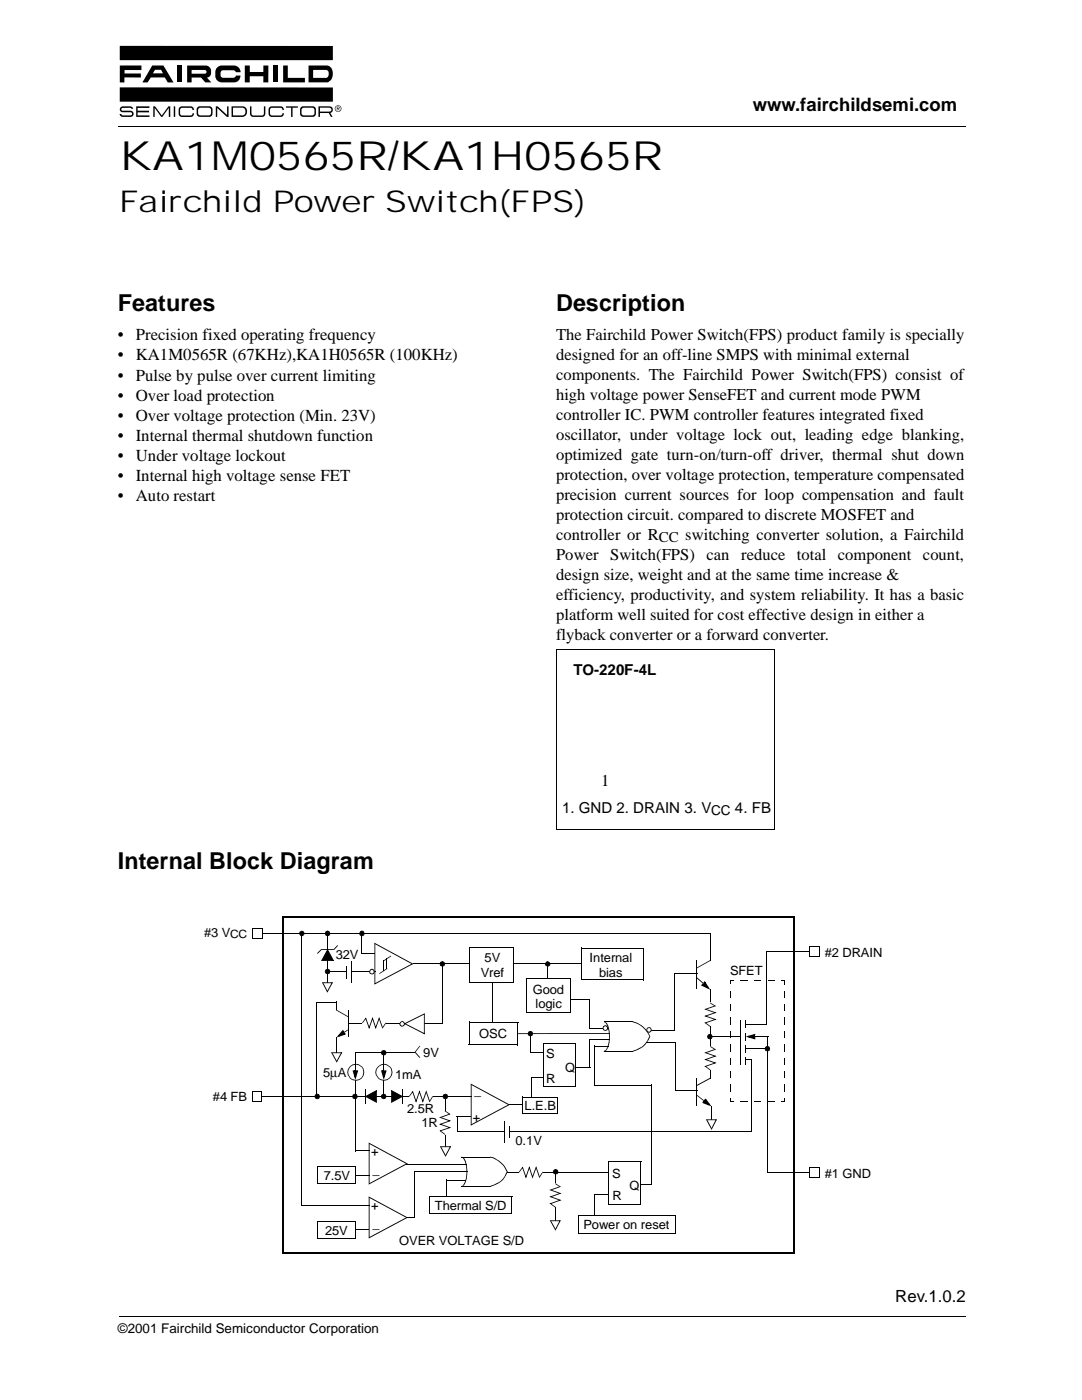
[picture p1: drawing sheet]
<svg xmlns="http://www.w3.org/2000/svg" width="216mm" height="279mm" viewBox="0 0 216 279" stroke-linecap="round" stroke-linejoin="round" font-family="sans-serif">
<path d="M23.7 262.7l.1 .1z" fill="#000"/>
<path d="M23.8 262.8h169" fill="none" stroke="#000" stroke-width=".2"/>
<path d="M196.1 51.3h8.4v168.9h-8.4z" fill="#fff"/>
<path d="M23.7 25.1v.1z" fill="#000"/>
<path d="M23.7 25.1h169" fill="none" stroke="#000" stroke-width=".2"/>
<g fill="#fff">
<path d="M153.2 257.6h39.5v3.6h-39.5z"/>
<path d="M23.7 9h44.5v14.5h-44.5z"/>
</g>
<g fill="#000">
<path d="M23.9 13.1h4.3v.9h-3.3v.7h3.2v.8l-3.3-.1v1.1h-.9zM35.3 13.1h1v3.3h-1zM43.2 13.6l.7-.5h.4h2.4a1.34 1.34 0 0 1 1.3 1.3h-.9l-.6-.4-2.2 .1a.84 .84 0 0 0 .2 1.4h2h.3l.3-.4h.9a1.29 1.29 0 0 1-1.3 1.3h-2.4a1.52 1.52 0 0 1-1.3-2zM48.9 13.1h.9v1.3h2.7v-1.3h1v3.3h-1v-1.2h-2.7v1.2h-1zM54.6 13.1h.9v3.3h-.9zM56.5 13.1h.9v2.4h3.4v.9h-4.3zM23.9 9.2h42.5v2.8h-42.5zM23.9 17.4l42.5 .1v2.8h-42.5zM24.1 21.4l.4-.2 1.8 .1 .3 .4-.8-.2h-1.3l-.3 .1v.2l.1 .3h.2h1.5a.62 .62 0 0 1 .7 .6 .62 .62 0 0 1-.7 .6h-1.5a.63 .63 0 0 1-.6-.5h.3l.3 .2h1.6a.32 .32 0 0 0 .3-.3 .32 .32 0 0 0-.3-.3h-1.6a.57 .57 0 0 1-.6-.3 .57 .57 0 0 1 .2-.7zM27.2 21.2h2.6v.3h-2.3v.6h2.2v.3h-2.2v.6h2.3v.3h-2.6zM30.6 21.2h.3l1.4 1.9 1.3-1.9h.4v2.1h-.3v-1.8l-1.3 1.8h-.2l-1.3-1.8v1.8h-.3zM35.8 21.4l.5-.2h1.8a.65 .65 0 0 1 .6 .8h-.3v-.3l-.4-.2h-1.7l-.3 .2-.1 1 .2 .3 .2 .1h1.7l.4-.2v-.3h.3a.65 .65 0 0 1-.6 .7h-1.8a.64 .64 0 0 1-.7-.6v-.8z"/>
<path d="M43.1 21.2h.3l1.9 1.8v-1.8h.3v2.1h-.3l-2-1.8v1.8h-.2zM49.9 21.2h.3v1.5l.2 .3h2.1l.2-.4v-1.4h.3v1.4a.65 .65 0 0 1-.7 .7h-1.8a.64 .64 0 0 1-.6-.6zM53.8 21.4l.4-.2h1.8a.65 .65 0 0 1 .6 .8h-.2l-.1-.3-.3-.2h-1.7l-.4 .2v1l.2 .3 .2 .1h1.7l.3-.2 .1-.3h.3a.65 .65 0 0 1-.7 .7h-1.8a.64 .64 0 0 1-.6-.6v-.8zM57.1 21.2h2.3v.3h-1v1.8h-.3v-1.8h-1z"/>
<path d="M30.4 13.1l-2 3.4h1.1l.6-1h2.8l.6 1h1.1l-2-3.4zM30.9 13.9h1.2l.4 .7h-2z"/>
<path d="M37.3 13.1v3.3h.9v-.9h1.9l.9 .9h1.2l-.9-.9a1.25 1.25 0 0 0 .9-1.3 1.25 1.25 0 0 0-1.1-1.1zM38.2 14h2.6a.37 .37 0 0 1 .4 .3 .37 .37 0 0 1-.4 .4h-2.6z"/>
<path d="M61.6 13.1v3.3h3.8a1.87 1.87 0 0 0 .1-3.3zM62.5 14h2.6a.86 .86 0 0 1 .5 .8 .86 .86 0 0 1-.5 .7h-2.6z"/>
<path d="M39.4 21.4a1.69 1.69 0 0 0 0 1.7l.5 .2h1.9a.64 .64 0 0 0 .6-.6v-.8a.64 .64 0 0 0-.6-.7h-1.9zM39.6 21.7l.4-.2 1.9 .1a1.14 1.14 0 0 1 .2 1.2l-.4 .2h-2a1.14 1.14 0 0 1-.1-1.3z"/>
<path d="M46.2 21.2v2.1h2.2a1.07 1.07 0 0 0 .9-1.2 1.07 1.07 0 0 0-1.2-.9zM46.5 21.5h1.9a.81 .81 0 0 1 .6 .8 .81 .81 0 0 1-.6 .7h-1.9z"/>
<path d="M60.1 21.4a1.69 1.69 0 0 0 0 1.7l.4 .2h1.9a.64 .64 0 0 0 .6-.6v-.8a.64 .64 0 0 0-.6-.7h-1.9zM60.2 21.7l.4-.2 1.9 .1a1.14 1.14 0 0 1 .2 1.2l-.4 .2h-1.9a1.14 1.14 0 0 1-.2-1.3z"/>
<path d="M63.5 21.2v2.1h.3v-.7h1.8l.4 .7h.4l-.4-.8a.69 .69 0 0 0 .4-.6 .69 .69 0 0 0-.4-.6zM63.8 21.5h2l.3 .4-.1 .3-.3 .1h-1.9z"/>
<path d="M66.9 21.7a.56 .56 0 0 1 1.1 0 .56 .56 0 0 1-1.1 0zM66.8 21.7a.67 .67 0 0 0 1.3 0 .67 .67 0 0 0-1.3 0zM67.2 21.3v.8h.1v-.4l.5 .4-.2-.4h.1v-.3zM67.3 21.4h.3v.2h-.3z"/>
</g>
<path d="M34.8 21.2v2.1" fill="none" stroke="#000" stroke-width=".29"/>
<path d="M121.2 139h22.9v15.9h-22.9z" fill="#fff"/>
<path d="M111 129.5v36.1M111 129.6h43.7M154.6 129.6v36.1M111 165.6h43.6" fill="none" stroke="#000" stroke-width=".2"/>
<path d="M23.5 170.4h168.9v84.4h-168.9z" fill="#fff"/>
<path d="M66.2 210.1h2l-1 1.8z" fill="#fff"/>
<path d="M66.2 210h2.1l-1.1 2.1-.1-.3 1-1.7h.1l-2 .1zM66 210l.3 .1 1 1.7-.2 .1z" fill="#000"/>
<path d="M92.1 230.9l.2 .1a5.2 5.2 0 0 1 .2 5.6l-.4 .2z" fill-rule="evenodd" fill="#fff"/>
<path d="M92.1 230.8l.1 .2zM92.1 236.7l.1 .2zM92.2 230.8l.4 .3a5.8 5.8 0 0 1-.1 5.5l-.1-.1 .6-1.5 .1-1.1-.3-2-.3-.6-.4-.3zM92.1 236.7v.2zM92.1 230.8v.2zM92.1 236.7l.2-.1v.2l-.2 .1zM92.2 236.7l.3-.2v.1l-.2 .2z" fill="#000"/>
<path d="M92.2 230.9h5.7M92.2 236.8h5.7" fill="none" stroke="#000" stroke-width=".2"/>
<path d="M97.8 230.9a4.8 4.8 0 0 1 3.4 2.9 4.6 4.6 0 0 1-3.4 3z" fill-rule="evenodd" fill="#fff"/>
<g fill="#000">
<path d="M65.2 186.2l.2 .1zM74.8 193.8l.1 .2zM74.7 188.3h.2l-.1 8.1v-.1l7.5-4 .2 .1-7.8 4.1zM74.7 188.1l7.6 4.2v.1l-7.5-4zM82.4 192.3l.1 .1zM67 199.9h.2v1.6h-.2zM67.1 207l.2 .1zM68.3 205.9l.2-.2 .2 .3-.2 .2zM68.3 205.7l.2-.2v.4l-.7 .9-.3-.2 1.2-.4 .1 .3-.3-.3 .2-.2 .3 .4-1.9 .7zM68.7 205.9v.2zM69.5 201.6l.1 .1zM69.6 202.9v.2z"/>
<path d="M67 201.5l2.6 1.4-.1 .1zM69.5 205.4l.1 .1zM68.7 205.9l.8-.5 .1 .1-.8 .5zM93.9 216.4h.2v8.2l-.1-.2 7.5-4 .3 .1-7.9 4.2zM73.7 234.5v.2zM73.6 228.2h.1v8.1l-.1-.1 7.6-4h.2l-7.8 4.2zM73.6 238.9h.1v8.2l-.1-.2 7.6-4 .2 .1-7.8 4.2zM81.1 232.2l.1 .2zM73.6 228l7.6 4.2v.1l-7.6-4zM97.8 230.8a4.9 4.9 0 0 1 3.5 3.1l-.8 1.4-.9 .8-.1-.2 .9-.7 .7-1.4-.5-.9-.8-.8-1.4-1-.6-.1zM97.7 230.9h.2zM97.7 236.8h.2z"/>
<path d="M97.8 236.7l.8-.3 .1 .2-.9 .3zM98.6 236.4l.9-.5 .1 .2-.9 .5zM93.9 216.2l7.7 4.2-.1 .2-7.5-4.1zM101.6 220.4v.2zM73.6 245.2l.1 .2zM73.6 238.8l7.6 4.1v.2l-7.6-4.1zM81.2 242.9h1.6v.2h-1.6z"/>
</g>
<g fill="none" stroke="#000" stroke-width=".2">
<path d="M65.3 193.9h9.5M65.3 186.3v9.9M72.1 190.2h2.8M72.2 186.2v4M82.5 192.4h33.6M88.3 192.3v12M63.2 200h3.9M63.2 200v18.8M67.2 207.1v3M69.5 204.3h18.8M69.6 201.7v5.3M70.8 210h12"/>
<path d="M70.9 210v19.8M63.3 236.1h7.6M63.4 232.7v3.4M63.4 232.8h7.6M70.8 234.6h2.9M70.9 232.8v3.4M70.9 229.7h2.8M81.2 232.3h11.9M82.7 233.8v9.2M82.7 233.8h10.6M85.8 238.7h16.4M85.8 238.6v3.5"/>
<path d="M89.1 235.5h3.9M89.1 235.5v3.2M101.2 233.9h20.2M101.6 220.5h2.8M102.2 238.7v3.5M110.8 233.9v9.7M118.6 238.3h2.9M118.7 238.3v4.3M121.5 231.8h6.5M121.5 231.7v8.8M127.9 231.8v8.7M63.3 247.1h7.6"/>
<path d="M63.4 243.7v3.4M63.4 243.8h7.6M70.8 245.3h2.8M70.9 243.8v3.4M85.7 242.1h16.5M115.4 246.2h19.3M115.5 242.4v3.8M115.5 242.5h19.3M121.4 240.5h6.5M134.7 242.5v3.8"/>
</g>
<path d="M68.4 205.8l.4 .5-1.2 .4z" fill-rule="evenodd" fill="#000"/>
<path d="M120.6 203.9l.2 .1a5.2 5.2 0 0 1 .1 5.5l-.4 .3z" fill-rule="evenodd" fill="#fff"/>
<path d="M120.5 203.8l.1 .2zM120.5 209.7l.1 .2zM120.6 203.8l.4 .3a5.8 5.8 0 0 1 0 5.5l-.1-.1 .3-.6 .3-.9v-1.1l-.3-2-.3-.6-.3-.3zM120.4 209.8h.2zM120.5 203.9h.1zM120.5 209.7l.2-.1 .1 .2-.2 .1zM120.7 209.6l.2-.1 .1 .1-.2 .2z" fill="#000"/>
<path d="M120.6 203.9h5.7M120.6 209.8h5.7" fill="none" stroke="#000" stroke-width=".2"/>
<path d="M126.2 203.9a4.8 4.8 0 0 1 3.5 2.9 4.7 4.7 0 0 1-3.5 3z" fill-rule="evenodd" fill="#fff"/>
<path d="M88.8 218.7l.2 .1zM103.3 206.2l.1 .2zM121.5 206.2l.1 .1zM126.3 203.8a4.9 4.9 0 0 1 3.5 3.1l-.9 1.4-.9 .8-.1-.1 .9-.8 .8-1.3-.5-1-.8-.8-1-.7-1.1-.4zM126.2 203.9h.1zM126.2 209.7v.2zM126.2 209.7l.9-.3v.2l-.8 .3zM127 209.4l.9-.4 .1 .1-.9 .5z" fill="#000"/>
<g fill="none" stroke="#000" stroke-width=".2">
<path d="M105.1 195.2h8.8M105.1 195.2v6.9M113.7 199.4h4M113.8 195.2v7M116 195.5h12.4M116 189.1v6.4M116 189.2h12.4M117.6 199.4v5.9M128.4 189.2v6.4M88.9 218.8v10.1M93.5 208.5h9.8M93.6 203.9v4.6"/>
<path d="M93.6 204h9.8M103.3 204v4.6M104.4 218.9h6.9M104.4 218.9v3.3M105 202.1h8.8M105.8 210.1h2.7M105.8 206.2v4M106 214.9v4M106 215h2.5M108.3 216.8h6.5M108.4 208.2v8.6M108.4 208.3h6.5"/>
<path d="M111.2 218.9v3.3M114.8 213h3M114.8 208.3v8.6M117.6 205.2h3.9M117.7 207.4v5.6M117.7 207.5h4M104.3 222.2h6.9"/>
</g>
<path d="M103.4 206.3h18.1" fill="none" stroke="#000" stroke-width=".21"/>
<path d="M93.8 189.1h8.6v6.9h-8.6z" fill="#fff"/>
<g fill="none" stroke="#000" stroke-width=".2">
<path d="M93.7 196h8.7M93.8 189.1h8.7M93.8 189.1v6.9M98.3 196v8M102.4 189.1v7M109.3 192.5v2.8M52.3 218.8h41.8M76.6 210v8.8M118.5 216.5h11.4M118.6 208.8h2.8M118.6 208.7v7.8M129.9 216.5v19.9"/>
<path d="M127.9 236.4h2.1"/>
</g>
<path d="M98.2 196h.2zM109.2 192.4l.2 .1zM52.2 218.7l.1 .2zM76.5 209.9l.2 .1zM82.8 210.1l.1-.2 .9 1.1-.1 .1zM83.7 208.7l.2 .1zM83.7 208.7l.1 .1-1 1.3zM83.8 211l-.1 .2z" fill="#000"/>
<circle cx="120.8" cy="205.2" r=".5" fill="#fff"/>
<g fill="#000">
<path d="M50.3 187.2h2v.1h-2zM50.3 185.3h.2v1.9h-.2zM50.4 185.3h2v.1h-2zM52.2 185.3h.2v2h-.2zM139 191.7l.1 .1zM139 193.1l.1 .2zM139.1 193.1l2.7-1.4-2.7 1.5zM139 195.2l.1-.1zM139 195.2l.1-.1 1.3 1.1-.1 .1zM140 196.5l.3-.3 .2 .3-.2 .2zM140.6 195.7l1.1 1.8-1.8-.8 .4-.3 1.1 .5-.2 .4-.7-1.1 .3-.2-.3 .5-.2-.3zM140.3 196.3l.1-.1z"/>
<path d="M145.7 195.7h.1v.7h-.1zM145.7 199l.1 .1zM145.7 197.8h.1v1.2h-.1zM145.8 195.7h.6v.1h-.6zM147.8 195.7l.1 .1zM147.9 195.7h1.2v.1h-1.2zM150.5 195.7l.1 .1zM150.6 195.7h1.2v.1h-1.2zM153.2 195.7l.1 .1zM153.3 195.7h1.3v.1h-1.3zM155.9 195.7h.8v.1h-.8zM156.5 195.7h.2v.7h-.2z"/>
<path d="M156.5 197.8l.2 .1zM156.5 197.9h.2v1.2h-.2zM50.2 219.7h2v.2h-2zM50.2 217.8h.2v2h-.2zM50.3 217.8h2v.2h-2zM52.1 217.9h.2v2h-.2zM120.4 204.8l.4-.2 .4 .2 .2 .3-.2 .1-.4-.4-.3 .1-.1 .3 .1 .3 .3 .1 .3-.2 .1-.3 .2 .1-.2 .4-.4 .1-.4-.1-.2-.4zM121.2 205.1l.2 .1zM139 215.1l.1 .1zM138.9 216.6l.2 .1zM139 216.5l2.7-1.4 .1 .1-2.7 1.5zM139.1 218.5l-.1 .2z"/>
<path d="M139.1 218.5l1.4 1.1-.1 .1-1.4-1zM140.4 219.6l.3 .2-.2 .3-.3-.2zM140.6 219.4l.3-.1 1.1 1.5-1.8-.7v-.2l.3-.1 1.1 .5-.2 .3-.8-1 .3-.3-.2 .5-.3-.2zM140.5 219.6l-.1 .2zM145.7 219.8h.7v.1h-.7zM145.7 219.2h.1v.6h-.1zM145.7 217.7l.1 .1zM145.7 216.5h.1v1.2h-.1zM145.7 215.1h.1zM145.7 213.8h.1v1.3h-.1zM145.7 212.4l.1 .1zM145.7 211.2h.1v1.2h-.1z"/>
<path d="M145.7 209.7l.1 .1zM145.7 208.4h.1v1.3h-.1zM145.7 207.1h.1zM145.7 205.8h.1v1.3h-.1zM145.7 204.4l.1 .1zM145.7 203.1h.1v1.3h-.1zM145.7 201.7l.1 .1zM145.7 200.4h.1v1.3h-.1zM147.7 203.7l.1 .1zM147.7 206.8l.1 .2zM147.8 219.8h1.3v.1h-1.3zM148.7 211.5h1.2v.1h-1.2z"/>
<path d="M148.7 203.6l.1 .1zM148.7 203.7h.1v1.4h-.1zM148.7 206.1l.1 .1zM148.7 206.2h.1v1.5h-.1zM148.7 208.6l.1 .1zM148.7 208.7h.1v1.4h-.1zM148.7 210.9l.1 .1zM148.7 211h.1v1.5h-.1zM148.7 209.3l.1 .1zM149.1 219.8v.1zM150.4 206.5h.3v.4h-.3zM150.5 219.8h1.3v.1h-1.3z"/>
<path d="M148.8 206.9l1.9-.6-.1 .4-1.2 .4v-.4l1.2 .4-.1 .3-.1-.5h.3v.5zM151.8 219.8v.1zM153.2 219.8h1.3v.1h-1.3zM154.5 219.8l.1 .1zM155.9 219.8h.7v.1h-.7zM156.5 200.4l.2 .1zM156.5 200.5h.2v1.3h-.2zM156.5 203.1l.2 .1zM156.5 203.2h.2v1.3h-.2zM156.5 205.8l.2 .1zM156.5 205.9h.2v1.2h-.2zM156.5 208.4l.2 .1z"/>
<path d="M156.5 208.5h.2v1.3h-.2zM156.5 211.2h.2zM156.5 211.2h.2v1.3h-.2zM156.5 213.8l.2 .1zM156.5 213.9h.2v1.2h-.2zM156.5 216.5l.2 .1zM156.5 216.6h.2v1.2h-.2zM156.5 219.2h.2v.7h-.2zM141.9 220.8l.2 .1z"/>
</g>
<g fill="none" stroke="#000" stroke-width=".2">
<path d="M52.3 186.3h89.4M60.2 186.2v54.5M134.5 194.4h4.6M134.6 194.4v11.3M139.1 191.8v5.5M141.7 186.2v5.5M141.7 197.4v17.8M153 189.9h8.7M153 189.8v14.7M129 208h5.8M129.8 205.6h4.8M134.7 217.7h4.4"/>
<path d="M134.7 208v9.8M139.1 215.2v5.5M141.6 206.9h6.1M147.7 203.8v8.7M148.7 204.5h4.3M148.8 209.3h4.4M149.9 211.5v14.3M150.6 206.9h2.7M153.2 206.9v27.2M91.1 222.9h2.9M91.2 222.9v3M91.2 225.8h58.8"/>
<path d="M142 220.9v2.9M153.2 234.1h8.5M60.1 240.7h13.6"/>
</g>
<g fill="#000">
<path d="M140.6 196.1l.7 1-1.1-.5z" fill-rule="evenodd"/>
<path d="M140.8 219.5l.7 .9-1.1-.4z" fill-rule="evenodd"/>
<path d="M149.4 206.9l1.1-.4v.7z" fill-rule="evenodd"/>
</g>
<path d="M56.4 183h102.3M56.4 182.8v67.2M158.5 183v67.2M56.2 250h102.3" fill="none" stroke="#000" stroke-width=".34"/>
<path d="M161.6 233.1h1.9v1.9h-1.9z" fill="#fff"/>
<path d="M161.5 235h2M161.6 233.1h2" fill="none" stroke="#000" stroke-width=".2"/>
<path d="M161.5 233h.2v2h-.2zM163.4 233.1h.2v2h-.2z" fill="#000"/>
<circle cx="76.6" cy="214" r="1.61" fill="#fff"/>
<path d="M75.4 212.8a1.68 1.68 0 0 1 1.9-.4 1.68 1.68 0 0 1 1 1.6h-.2v-.6l-.4-.5-.5-.3-.6-.1-.6 .1-.5 .3-.3 .5-.1 .6 .1 .6 .3 .5 .5 .3 .6 .1 .6-.1 .5-.3 .4-.6v-.5h.2a1.69 1.69 0 0 1-2.3 1.6 1.69 1.69 0 0 1-.6-2.8zM78.1 214h.2z" fill="#000"/>
<circle cx="71" cy="214" r="1.61" fill="#fff"/>
<path d="M70.6 213.6h.3v.4h-.3zM70.8 212.3l.2 .1zM70.8 212.4h.2v1.3h-.2zM70.4 213.6l.3 .1 .4 1.2-.4 .1 .4-1.3 .3 .1-.5 .2v-.4h.6l-.6 1.9zM69.8 212.8a1.67 1.67 0 0 1 1.9-.4 1.67 1.67 0 0 1 1 1.6h-.2l-.1-.6-.3-.5-.5-.3-.6-.1-.6 .1-.5 .3-.3 .5-.1 .6 .4 1.1 .5 .3 .6 .1 .6-.1 .5-.3 .3-.6 .1-.5h.2a1.69 1.69 0 0 1-2.4 1.6 1.69 1.69 0 0 1-.5-2.8zM72.5 214h.2zM76.2 213.6h.4v.4h-.4zM76.5 212.3l.2 .1zM76.5 212.4h.2v1.3h-.2zM76 213.6l.4 .1 .4 1.2-.4 .1 .4-1.3 .3 .1-.5 .2v-.4h.5l-.5 1.9z" fill="#000"/>
<g fill="#000">
<path d="M70.6 213.8h.6l-.3 1.1z" fill-rule="evenodd"/>
<path d="M76.2 213.8h.7l-.3 1.1z" fill-rule="evenodd"/>
</g>
<path d="M64.4 196.1h1.9l-1 1.8z" fill="#fff"/>
<path d="M64.4 196h2.1l-1.2 2.1-.1-.2 1-1.8 .2 .1h-2zM64.2 196l.3 .1 .9 1.8-.2 .1z" fill="#000"/>
<path d="M87.9 228.9h2l-1 1.8z" fill="#fff"/>
<path d="M87.9 228.8h2.1l-1.1 2.1-.1-.3 1-1.8 .2 .1h-2.1zM87.8 228.8h.2l1 1.8-.2 .1z" fill="#000"/>
<path d="M109.9 243.6h1.9l-1 1.8z" fill="#fff"/>
<path d="M109.9 243.5h2l-1.1 2.1-.1-.2 1-1.8 .1 .1h-1.9zM109.7 243.5l.2 .1 1 1.8h-.2z" fill="#000"/>
<path d="M129.2 205.2l.3-.1 .3 .1 .2 .3-.2 .4-.3 .1-.3-.1-.2-.4z" fill-rule="evenodd" fill="#fff"/>
<path d="M129.2 205.1l.3-.1 .4 .1 .1 .4-.1 .1-.1-.3-.3-.2-.3 .2-.1 .3 .1 .3 .3 .1 .3-.1 .1-.4 .1 .1-.1 .4-.4 .1-.4-.2-.2-.4zM129.9 205.5l.1 .1z" fill="#000"/>
<path d="M141 223.5h1.9l-.9 1.8z" fill="#fff"/>
<path d="M141 223.4h2.1l-1.1 2.1-.1-.2 .9-1.9 .2 .1-2 .1zM140.8 223.4h.3l1 1.9h-.2z" fill="#000"/>
<path d="M161.6 189h1.9v1.9h-1.9z" fill="#fff"/>
<path d="M64.1 189.5h2.6M161.5 190.9h2M161.6 189h2M72.9 217.5v2.7M80.4 217.5v2.7" fill="none" stroke="#000" stroke-width=".2"/>
<g fill="#000">
<path d="M63.2 190.2l.2 .1zM63.3 190.2l.8-.8 .1 .2-.8 .7zM65.4 189.4l1.3 2.4h-2.5v-.2h2.4l-.2 .1-1.1-2.1zM65.3 189.5l.1 .1-1.1 2.1-.2 .1zM67.3 188.6l.1 .2-.7 .8-.2-.2zM67.3 188.6l.2 .1zM161.5 188.9h.2v2h-.2zM163.4 189h.2v2h-.2zM72.8 217.4l.1 .1zM73 218.7l2.1 1.2 .1 .2-2.3-1.2zM72.8 218.8l2.4-1.3v2.5h-.2l.1-2.4v.2l-2.1 1.1zM78.1 217.5l2.4 1.3-.3 .1-2.1-1.1 .1-.2v2.4h-.1z"/>
<path d="M78.1 219.9l2.1-1.2 .1 .2-2.2 1.2zM80.3 217.4l.2 .1z"/>
</g>
<path d="M65.4 189.6l1.1 2.1h-2.3zM73 218.8l2.1-1.1v2.3zM78.1 217.7l2.2 1.1-2.2 1.2z" fill="#000"/>
<path d="M69 193.1h1.1v2h-1.1z" fill="#fff"/>
<path d="M69 192.9l.1 .1zM70.1 191.9h.1z" fill="#000"/>
<path d="M69 193v2.2M70.1 191.9v4.3" fill="none" stroke="#000" stroke-width=".2"/>
<circle cx="74.2" cy="193.9" r=".48" fill="#fff"/>
<path d="M73.8 193.5l.4-.2 .4 .2 .2 .4-.2 .1-.1-.3-.3-.2-.3 .2-.1 .3 .2 .3h.3l.2-.1v.1l.1-.4 .2 .1-.2 .4-.4 .1-.4-.2-.1-.4zM74.6 193.9l.2 .1z" fill="#000"/>
<path d="M100.6 224.9h1v2h-1z" fill="#fff"/>
<path d="M100.5 223.7l.2 .1zM101.6 224.7l.2 .1z" fill="#000"/>
<path d="M100.6 223.8v4.2M101.7 224.8v2.2" fill="none" stroke="#000" stroke-width=".2"/>
<path d="M81.7 218.1h4.7v1.4h-4.7z" fill="#fff"/>
<path d="M81.6 218.7l.1 .1zM82.3 217.8l.1-.1 .7 2.1h-.2l.8-2.2 .8 2.2h-.2l.7-2.2 .1 .3-.7 2.2-.8-2.2 .2-.1-.8 2.3-.7-2.2 .1-.1-.7 1-.1-.1zM85 217.9l.1-.1 .7 2-.1 .2zM86.3 218.8l.1 .1-.6 .9h-.1zM86.3 218.7l.1 .1z" fill="#000"/>
<path d="M72.3 203.5h4.7v1.3h-4.7z" fill="#fff"/>
<path d="M72.2 204.1l.2 .1zM72.9 203.2l.1-.1 .7 2h-.1l.7-2.2 .8 2.2h-.2l.7-2.2 .1 .3-.7 2.2-.7-2.2h.1l-.7 2.2-.8-2.2h.2l-.7 1-.1-.1zM75.6 203.2h.1l.7 1.9-.1 .2zM76.9 204.1l.1 .1-.6 .9h-.1zM76.9 204.1l.2 .1z" fill="#000"/>
<path d="M80.8 204.3l3.9-1.9v3.9z" fill="#fff"/>
<path d="M80.8 204.2l4 2.1h-.2v-3.9l.2-.2v4.3l-4.1-2.1zM80.6 204.3l4-2 .1 .1-3.9 2z" fill="#000"/>
<circle cx="80.2" cy="204.3" r=".48" fill="#fff"/>
<path d="M79.8 204l.5-.2 .3 .1 .2 .4-.2 .1-.1-.4-.3-.1-.4 .5 .5 .3 .3-.1v-.3l.2 .1-.2 .3-.3 .2-.4-.1-.2-.4zM80.6 204.3l.2 .1z" fill="#000"/>
<path d="M103.6 233.3h4.7v1.3h-4.7z" fill="#fff"/>
<path d="M103.5 233.9h.2zM104.3 232.8l.7 2.1h-.1l.7-2.2 .7 2.2h-.1l.8-2.2 .1 .3-.8 2.2-.8-2.2h.2l-.8 2.2-.7-2.2h.2l-.7 .9-.2-.1zM106.9 233h.2l.6 1.9v.2zM108.2 233.9l.1 .1-.6 .9h-.1zM108.2 233.9h.2z" fill="#000"/>
<path d="M88.1 221.7h1.4v4.7h-1.4z" fill="#fff"/>
<path d="M87.8 222.9l1.9-.7 .2 .2-2 .7zM88.8 226.3v.2zM87.6 223l.3-.1 2.1 .8-2.1 .8-.1-.2 2.2 .7-2.1 .8-.1-.2 1 .7-.1 .1-1-.8 2.1-.6-.1 .1-2.1-.7 2.2-.8-.1 .2zM88.8 221.6v.2zM88.9 221.7l.9 .6-.1 .1-.9-.6z" fill="#000"/>
<path d="M110.2 236.2h1.3v4.7h-1.3z" fill="#fff"/>
<path d="M109.9 237.4l1.9-.7 .1 .2-2 .7zM110.8 236.1v.2zM110.9 236.2l.9 .6-.1 .1-.9-.6zM110.8 240.8v.2zM109.6 237.5l.3-.1 2.2 .8-2.2 .7v-.1l2.2 .7-2.2 .8v-.2l.9 .7-.1 .2-1.1-.8 2.2-.8v.2l-2.2-.8 2.2-.7v.2z" fill="#000"/>
<path d="M141.1 208.8h1.3v4.7h-1.3z" fill="#fff"/>
<path d="M140.8 210l1.9-.7 .2 .2-2.1 .7zM141.7 213.4v.2zM140.5 210.1l.3-.1 2.2 .8-2.2 .7v-.1l2.2 .7-2.2 .8v-.2l.9 .7-.1 .2-1.1-.8 2.2-.8v.2l-2.2-.7 2.2-.8v.2zM141.7 208.7v.2zM141.8 208.8l.9 .6v.1l-1-.6z" fill="#000"/>
<path d="M141.1 200.1h1.3v4.7h-1.3z" fill="#fff"/>
<g fill="#000">
<path d="M59.8 185.9l.4-.2 .4 .2 .2 .4-.2 .1-.1-.4-.3-.1-.4 .5 .4 .3 .5-.4 .1 .1-.2 .2-.4 .3-.3-.2-.3-.4zM60.7 186.3l.1 .1zM65 185.9l.3-.2 .4 .2 .2 .4-.2 .1v-.3l-.4-.2-.2 .2-.1 .3 .4 .3 .3-.4 .2 .1-.2 .3-.4 .2-.4-.3-.1-.3zM65.7 186.3l.2 .1zM64.9 193.5l.5-.2 .3 .2 .2 .4h-.2v-.3l-.3-.1-.3 .1-.1 .3 .1 .3 .3 .1 .3-.2-.1 .1 .1-.3h.2l-.1 .4-.4 .1-.5-.1-.1-.4zM65.7 193.9h.2zM71.8 185.9l.4-.2 .4 .2 .2 .4-.2 .1-.1-.3-.3-.2-.3 .2-.1 .3 .5 .3 .3-.4 .2 .1-.2 .3-.4 .2-.4-.3-.1-.3zM72.6 186.3l.2 .1zM75.6 194.3l.2 .1zM75.7 194.2l1.5-.9 .1 .1-1.5 1zM76.4 191.7l.2 .1zM76.4 191.8h.2v2h-.2z"/>
<path d="M76.5 191.7v.2zM76.5 191.7l1.4-.9 .1 .1-1.5 1zM77.1 191.3l.2 .1zM77.1 191.4h.2v1.9h-.2zM77.2 193.3l.1 .1zM77.9 190.8h.2zM87.9 192l.3-.2 .4 .2 .2 .3-.2 .1-.1-.3-.3-.1-.3 .4 .1 .3h.3l.3-.1-.1 .1 .1-.3h.2l-.1 .3-.4 .2-.5-.2-.1-.4zM88.6 192.4l.2-.1zM109.7 192.3l.2 .1zM108.9 192l.4-.2 .4 .2 .2 .3-.2 .1-.4-.4-.4 .3 .1 .3 .3 .1h.2l.2-.4 .2 .1-.3 .4-.3 .1-.4-.2-.2-.3zM62.9 218.4l.3-.1 .5 .1 .1 .4-.1 .1-.1-.3-.3-.2-.3 .2-.1 .3 .4 .3 .3-.1-.1 .1 .2-.4 .1 .1-.1 .3-.5 .2-.3-.2-.2-.4zM63.7 218.8l.1 .1z"/>
<path d="M70.4 218.5l.4-.2 .4 .1 .2 .4-.2 .1v-.3l-.4-.2-.3 .2-.1 .3 .2 .3h.3l.3-.1-.1 .1 .1-.4 .2 .1-.2 .3-.3 .2-.5-.2-.1-.3zM71.2 218.8l.2 .1zM76.2 218.4l.4-.1 .3 .1 .2 .4-.1 .1-.2-.3-.3-.2-.2 .2-.1 .3 .1 .2 .3 .1 .4-.4 .1 .1-.1 .3-.4 .2-.4-.2-.2-.3zM77 218.8l.1 .1zM76.2 209.7l.4-.2 .3 .2 .2 .4h-.1l-.2-.3-.3-.1-.2 .1-.1 .3 .1 .3 .3 .1 .4-.4h.1l-.1 .4-.4 .2-.4-.2-.2-.4zM77 210.1h.1zM88.4 218.5l.5-.2 .3 .1 .2 .4-.2 .1v-.3l-.3-.2-.3 .2-.1 .3 .1 .3h.3l.3-.1-.1 .1 .1-.4 .2 .1-.1 .3-.4 .2-.5-.2-.1-.3zM89.2 218.8l.2 .1zM105.4 206l.4-.3 .4 .2 .2 .4h-.2v-.3l-.4-.1-.3 .1v.3l.4 .4 .3-.5 .2 .1-.1 .3-.4 .2-.4-.1-.2-.4zM106.2 206.2l.2 .1zM140.8 201.3l1.9-.6 .2 .1-2.1 .7zM141.7 204.8v.1z"/>
<path d="M140.5 201.4l.3-.1 2.2 .8-2.2 .8v-.2l2.2 .8-2.2 .7v-.2l.9 .8-.1 .1-1.1-.8 2.2-.7v.1l-2.2-.7 2.2-.8v.2zM141.7 200.1v.1zM141.2 206.5l.4-.2 .4 .2 .2 .4h-.2v-.3l-.4-.1-.2 .1-.1 .3 .1 .3 .3 .1 .3-.2-.1 .1 .1-.3h.2l-.1 .4-.4 .1-.5-.1-.1-.4zM142 206.9h.2zM141.8 200.1l.9 .6v.1l-1-.6zM152.8 208.9l.3-.2 .4 .2 .2 .4h-.2v-.3l-.4-.1-.3 .1-.1 .3 .2 .3 .3 .1 .3-.2-.1 .1 .1-.3h.2l-.2 .4-.4 .1-.4-.1-.1-.4zM153.5 209.3h.2zM110.4 233.5l.4-.2 .5 .2 .1 .3-.1 .1-.1-.3-.4-.1-.3 .4 .1 .3h.3l.3-.1-.1 .1 .2-.4 .1 .1-.1 .3-.4 .2-.5-.2-.1-.3zM111.3 233.8h.1z"/>
</g>
<g fill="#000">
<path d="M59.9 186l.3-.2 .3 .2 .2 .3-.2 .3-.3 .2-.3-.2-.2-.3z" fill-rule="evenodd"/>
<path d="M65 186l.4-.2 .3 .2 .1 .3-.1 .3-.3 .2-.4-.2-.1-.3z" fill-rule="evenodd"/>
<path d="M71.9 186l.3-.2 .4 .2 .1 .3-.1 .3-.4 .2-.3-.2-.1-.3z" fill-rule="evenodd"/>
<path d="M87.9 192.1l.4-.2 .3 .2 .1 .3-.1 .3-.3 .1-.4-.1-.1-.3z" fill-rule="evenodd"/>
<path d="M109 192.1l.3-.2 .3 .2 .2 .3-.2 .3-.3 .1-.3-.1-.2-.3z" fill-rule="evenodd"/>
<path d="M63 218.5l.3-.1 .3 .1 .2 .3-.2 .4-.3 .1-.3-.1-.2-.4z" fill-rule="evenodd"/>
<path d="M76.2 218.5l.4-.1 .3 .1 .1 .3-.1 .4-.3 .1-.4-.1-.1-.4z" fill-rule="evenodd"/>
<path d="M76.2 209.8l.4-.2 .3 .2 .1 .3-.1 .3-.3 .2-.4-.2-.1-.3z" fill-rule="evenodd"/>
<path d="M105.5 206l.3-.2 .4 .2 .1 .3-.1 .3-.4 .2-.3-.2-.1-.3z" fill-rule="evenodd"/>
<path d="M110.5 233.6l.4-.2 .3 .2 .1 .2-.1 .4-.3 .1-.4-.1-.1-.4z" fill-rule="evenodd"/>
<circle cx="65.4" cy="193.9" r=".47"/>
<circle cx="70.8" cy="218.8" r=".47"/>
<circle cx="88.9" cy="218.8" r=".47"/>
<circle cx="141.6" cy="206.9" r=".47"/>
<circle cx="153.1" cy="209.3" r=".47"/>
</g>
<path d="M23.7 28.5h168.7v28.2h-168.7z" fill="#fff"/>
<text font-size="8" x="23.7" y="33.9">KA1M0565R/KA1H0565R</text>
<text font-size="6" x="23.7" y="42.2">Fairchild Power Switch(FPS)</text>
<g font-size="4.7">
<text x="23.5" y="62.1">Features</text>
<text x="111" y="62.1">Description</text>
<text x="23.5" y="173.5">Internal Block Diagram</text>
</g>
<text font-size="3.7" x="150.2" y="22.1">www.fairchildsemi.com</text>
<g font-size="3.3">
<text x="23.5" y="67.9">•</text>
<text x="23.5" y="71.9">•</text>
<text x="27.1" y="67.9">Precision fixed operating frequency</text>
<text x="27.1" y="71.9">KA1M0565R (67KHz),KA1H0565R (100KHz)</text>
<text x="111" y="67.9">The Fairchild Power Switch(FPS) product family is specially</text>
<text x="111" y="71.9">designed for an off-line SMPS with minimal external</text>
<text x="23.5" y="75.9">•</text>
<text x="27.1" y="75.9">Pulse by pulse over current limiting</text>
<text x="111" y="75.9">components. The Fairchild Power Switch(FPS) consist of</text>
<text x="23.5" y="80">•</text>
<text x="23.5" y="84">•</text>
<text x="27.1" y="80">Over load protection</text>
<text x="27.1" y="84">Over voltage protection (Min. 23V)</text>
<text x="111" y="79.9">high voltage power SenseFET and current mode PWM</text>
<text x="111" y="83.9">controller IC. PWM controller features integrated fixed</text>
<text x="23.5" y="88">•</text>
<text x="27.1" y="88">Internal thermal shutdown function</text>
<text x="111" y="87.8">oscillator, under voltage lock out, leading edge blanking,</text>
<text x="23.5" y="92">•</text>
<text x="27.1" y="92">Under voltage lockout</text>
<text x="111" y="91.8">optimized gate turn-on/turn-off driver, thermal shut down</text>
<text x="111" y="95.8">protection, over voltage protection, temperature compensated</text>
<text x="23.5" y="96.1">•</text>
<text x="23.5" y="100.1">•</text>
<text x="27.1" y="96.1">Internal high voltage sense FET</text>
<text x="27.1" y="100.1">Auto restart</text>
<text x="111" y="99.8">precision current sources for loop compensation and fault</text>
<text x="111" y="103.8">protection circuit. compared to discrete MOSFET and</text>
<text x="111" y="107.8">controller or RCC switching converter solution, a Fairchild</text>
<text x="111" y="111.8">Power Switch(FPS)</text>
<text x="141" y="111.8">can</text>
<text x="147.9" y="111.8">reduce total component count,</text>
<text x="111" y="115.7">design size, weight and at the same time increase &amp;</text>
<text x="111" y="119.8">efficiency, productivity, and system reliability. It has a basic</text>
<text x="111" y="123.7">platform well suited for cost effective design in either a</text>
<text x="111" y="127.7">flyback converter or a forward converter.</text>
<text x="119.9" y="156.8">1</text>
<text x="178.6" y="259.8">Rev.1.0.2</text>
</g>
<g font-size="3">
<text x="114.4" y="134.6">TO-220F-4L</text>
<text x="112.1" y="162.3">1. GND 2. DRAIN 3. VCC 4. FB</text>
</g>
<text font-size="2.7" x="23.5" y="266">©2001 Fairchild Semiconductor Corporation</text>
<g font-size="2.5">
<text x="40.7" y="187">#3 VCC</text>
<text x="67" y="191.4">32V</text>
<text x="164.6" y="190.9">#2 DRAIN</text>
<text x="95.9" y="194.9">Vref</text>
<text x="96.7" y="192.1">5V</text>
<text x="117.6" y="192.1">Internal</text>
<text x="119.5" y="194.9">bias</text>
<text x="145.7" y="194.6">SFET</text>
<text x="106.3" y="198.3">Good</text>
<text x="106.8" y="201.1">logic</text>
<text x="95.6" y="207.2">OSC</text>
<text x="64.5" y="214.9">5µA</text>
<text x="78.9" y="215.3">1mA</text>
<text x="84.5" y="210.9">9V</text>
<text x="109" y="211.1">S</text>
<text x="112.8" y="214">Q</text>
<text x="42.5" y="219.8">#4 FB</text>
<text x="94.6" y="219.5">−</text>
<text x="104.7" y="221.5">L.E.B</text>
<text x="109" y="216.1">R</text>
<text x="81.2" y="222.1">2.5R</text>
<text x="84.1" y="224.9">1R</text>
<text x="94.4" y="223.9">+</text>
<text x="74.1" y="230.7">+</text>
<text x="102.9" y="228.5">0.1V</text>
<text x="64.6" y="235.5">7.5V</text>
<text x="74.3" y="235.3">−</text>
<text x="122.1" y="235">S</text>
<text x="122.2" y="239.5">R</text>
<text x="125.6" y="237.4">Q</text>
<text x="164.6" y="235.1">#1 GND</text>
<text x="74.1" y="241.5">+</text>
<text x="86.8" y="241.4">Thermal S/D</text>
<text x="116.4" y="245.4">Power on reset</text>
<text x="64.9" y="246.4">25V</text>
<text x="74.3" y="246.2">−</text>
<text x="79.7" y="248.4">OVER VOLTAGE S/D</text>
</g>
</svg>
